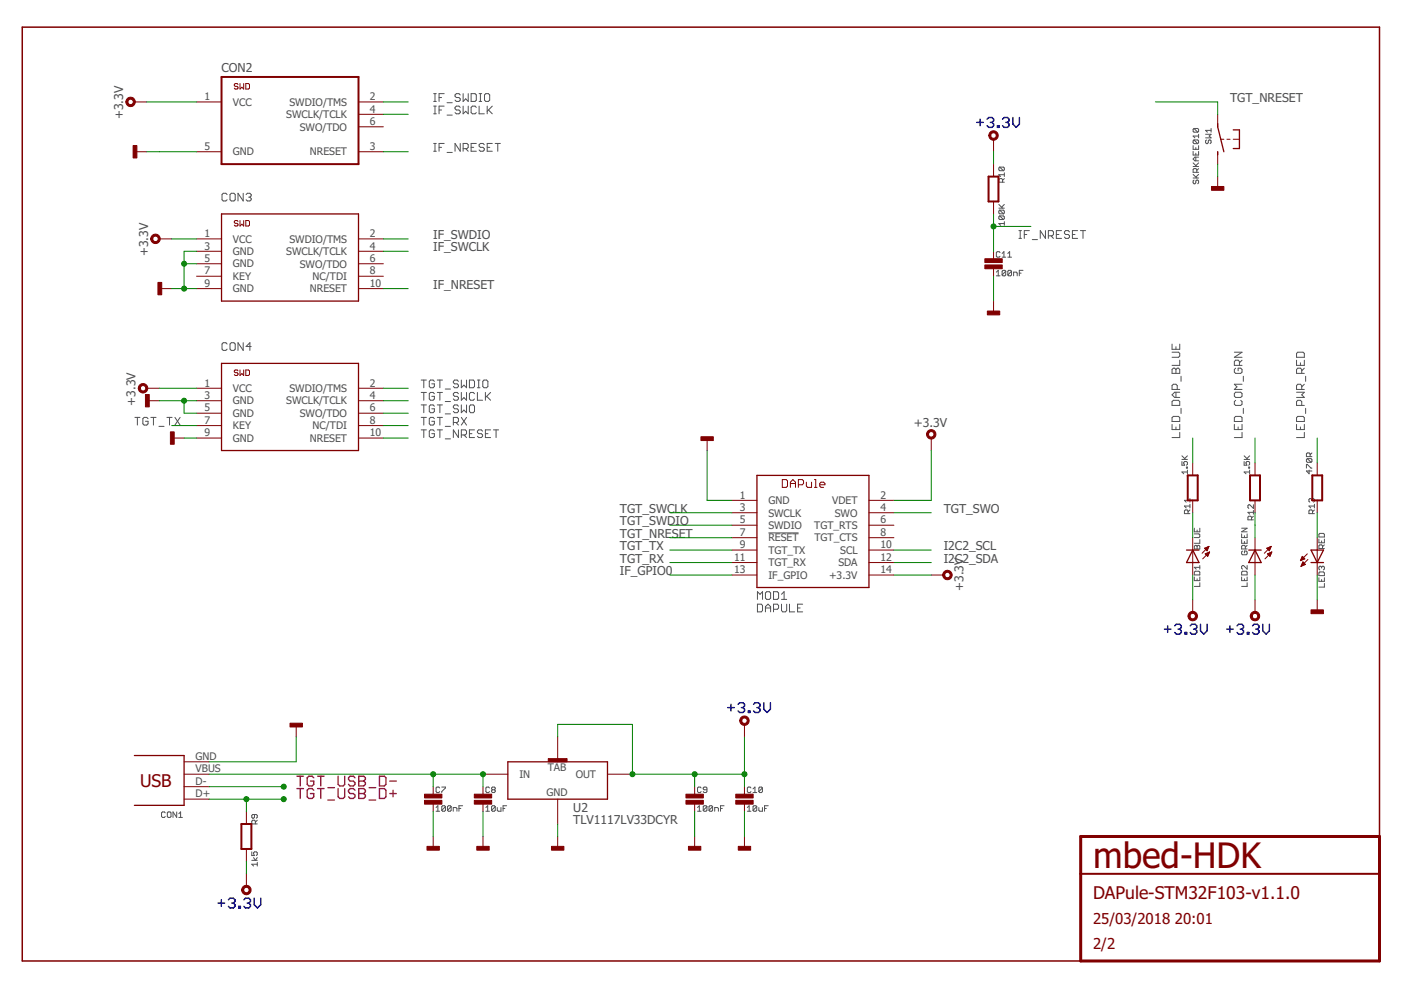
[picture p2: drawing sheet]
<svg xmlns="http://www.w3.org/2000/svg" width="297mm" height="210mm" viewBox="0 0 297 210" stroke-linecap="round" stroke-linejoin="round" font-family="sans-serif">
<g fill="none" stroke="#505050" stroke-width=".21">
<path d="M91.9 19.9h.6M92.2 19.9v1.6M94.2 19.9h-1.1v1.6M98.2 19.9v1.6l.5-.5 .6 .5v-1.6M99.9 19.9h.8l.3 .2v1.1l-.3 .3h-.8zM101.6 19.9h.5M101.9 19.9v1.6M103 19.9h.5l.3 .2v1.1l-.3 .3h-.5l-.3-.3v-1.1zM91.9 32.1h.6M91.9 30.4h.6M91.9 21.5h.6M91.9 24.1h.6"/>
<path d="M91.9 22.5h.6M92.2 22.5v1.6M92.2 30.4v1.7M93.1 31.2h.5M93.1 20.7h.5M93.1 23.3h.5M94.2 30.4h-1.1v1.7M94.2 22.5h-1.1v1.6M94.8 32.3h1.1M94.8 21.8h1.1M94.8 24.4h1.1M97.6 20.1l-.3-.2h-.5l-.3 .2v.3l.3 .3h.5l.3 .3v.2l-.3 .3h-.5l-.3-.3"/>
<path d="M97.6 22.8l-.3-.3h-.5l-.3 .3v.3l.3 .2h.5l.3 .3v.3l-.3 .2h-.5l-.3-.2M97.6 30.4v1.7l-1.1-1.7v1.7M98.2 31.5h.8l.3-.3v-.5l-.3-.3h-.8v1.7M98.2 22.5v1.6l.5-.5 .6 .5v-1.6M98.7 31.5l.6 .6M99.9 31.2h.5M101 30.4h-1.1v1.7h1.1M101 22.8l-.3-.3h-.5l-.3 .3v1.1l.3 .2h.5l.3-.2M101.6 22.5v1.6h1.1M101.6 21.5h.5M102.7 30.7l-.3-.3h-.5l-.3 .3v.3l.3 .2h.5l.3 .3v.3l-.3 .3h-.5l-.3-.3M103.3 31.2h.5"/>
<path d="M103.3 22.5v1.6M103.6 23.3l.8 .8M104.4 30.4h-1.1v1.7h1.1M104.4 22.5l-1.1 1.1M105 30.4h1.1M105.5 30.4v1.7M212 35.4h.7l.2 .2v.4l-.2 .2M212 35.4l-.2 .2v.4l.2 .2h.7M212 35.4l.7 .8M212.6 38.6v-.5l-.2-.2h-.4l-.2 .2v.5h1.1M212.9 36.6v.8M212.9 37.9l-.3 .3"/>
<path d="M212.9 37h-1.1l.4 .4M253 30.9v.8h1.1v-.8M253 32.1v.8h1.1v-.8M253 37.7h1.1M253 37l.7 .7M253 35.3h1.1M253 34.5l.7 .8M253.2 38.2l-.2 .2v.4l.2 .2 .3-.2v-.4l.2-.2 .4 .2v.4l-.2 .2M253.2 27.2l-.2 .2v.4l.2 .2h.7M253.2 29.7l-.2 .2v.3l.2 .3h.7M253.2 27.2h.7l.2 .2v.4l-.2 .2M253.2 29.7h.7l.2 .2v.3l-.2 .3"/>
<path d="M253.2 29.7l.7 .8M253.2 27.2l.7 .8M253.5 31.3v.4M253.5 32.5v.4M253.5 33.3v.8M253.7 36.5v-.6l-.2-.1h-.3l-.2 .1v.6h1.1M254.1 28.5v.7M254.1 37l-.6 .5M254.1 35.8l-.4 .3M254.1 34.5l-.6 .6M254.1 33.3h-.8l-.3 .4 .3 .4h.8M254.1 28.9h-1.1l.3 .3"/>
<path d="M255.6 28.5h1.2l-.4 .4 .4 .3h-1.2M255.8 29.7l-.2 .2v.3l.2 .3 .4-.3v-.3l.2-.2 .4 .2v.3l-.2 .3M256.8 27.2v.8M256.8 27.6h-1.2l.4 .4M48.2 41.3l-.3-.3h-.6l-.2 .3v1.1l.2 .2h.6l.3-.2M49 41h.6l.3 .3v1.1l-.3 .2h-.6l-.2-.2v-1.1zM51.6 41v1.6l-1.1-1.6v1.6M52.2 41.3l.3-.3h.5l.3 .3v.2l-.3 .3M52.7 41.8h.3M53 41.8l.3 .3v.3l-.3 .2h-.5l-.3-.2M211.2 57.7l.4-.4v1.2M211.2 58.5h.8"/>
<path d="M211.8 44.1h1.1M211.8 43.3l.8 .8M212 44.6h.7l.2 .2v.3l-.2 .2M212 45.8h.7l.2 .2v.4l-.2 .1M212 45.8l-.2 .2v.4l.2 .1h.7M212 44.6l-.2 .2v.3l.2 .2h.7M212 45.8l.7 .7M212 44.6l.7 .7M212 53.6l-.2-.2h-.4l-.2 .2v.7l.2 .2h.4l.2-.2M212.5 53.7l.4-.3v1.1M212.5 54.5h.7M212.9 47.4h-1.1l.4 .4"/>
<path d="M212.9 47v.8M212.9 43.3l-.5 .6M213.2 57.5v.8l-.2 .2h-.3l-.2-.2M213.2 57.5l-.2-.2h-.3l-.2 .2v.8M213.2 57.5l-.7 .8M213.7 53.7l.4-.3v1.1M213.7 54.5h.8M214.5 57.5v.8l-.2 .2h-.4l-.2-.2M214.5 57.5l-.2-.2h-.4l-.2 .2v.8M214.5 57.5l-.8 .8M214.9 58.5v-.8h.6l.2 .2v.6M216 50.5h.6"/>
<path d="M216 48.9h.6M216.1 57.9h.4M216.3 48.9v1.6M216.9 57.3h-.8v1.2M217.2 49.7h.5M218.2 48.9h-1v1.6M218.9 50.8h1.1M221.7 48.9v1.6l-1.1-1.6v1.6M222.3 50h.8l.3-.3v-.5l-.3-.3h-.8v1.6M222.8 50l.6 .5M224 49.7h.5M225.1 48.9h-1.1v1.6h1.1"/>
<path d="M226.8 49.2l-.3-.3h-.6l-.2 .3v.2l.2 .3h.6l.3 .3v.3l-.3 .2h-.6l-.2-.2M227.4 49.7h.5M228.5 48.9h-1.1v1.6h1.1M229.1 48.9h1.1M229.6 48.9v1.6M48.2 72.9l-.3-.2h-.6l-.2 .2v1.1l.2 .3h.6l.3-.3M49 72.7h.6l.3 .2v1.1l-.3 .3h-.6l-.2-.3v-1.1zM51.6 72.7v1.6l-1.1-1.6v1.6M53.3 73.5h-1.1l.8-.8v1.6M248.5 78.3l.3-.2h.2l.3 .2 .3-.2h.3l.2 .2v.9h-1.6zM248.5 74.7h1.4l.2 .2v.6l-.2 .3h-1.4M248.5 73v1.1h1.6v-1.1"/>
<path d="M249.3 73.5v.6M249.3 78.3v.9M250.1 76.4v1.1h-1.6M250.4 79.8v1.1M261.7 74.7h1.6l-1.6 1.1h1.6M262 78.1l-.3 .2v.6l.3 .3h1.1l.2-.3v-.6l-.2-.2h-.6v.5M262.8 77.5v-.9l-.3-.2h-.5l-.3 .2v.9h1.6M263.3 76.4l-.5 .5M263.6 79.8v1.1M274.9 76.4v1.1h1.6v-1.1M274.9 74.9l.3-.2h1.1l.2 .2v.9h-1.6zM275.7 76.9v.6"/>
<path d="M276 79.2v-.9l-.3-.2h-.5l-.3 .2v.9h1.6M276.5 78.1l-.5 .5M276.8 79.8v1.1M28.6 88.5h1.1M29.1 88.5v1.6M31.4 88.8l-.3-.3h-.5l-.3 .3v1.1l.3 .2h.5l.3-.2v-.6h-.6M32 88.5h1.1M32.5 88.5v1.6M33.7 90.4h1.1M35.4 88.5h1.1M35.9 88.5v1.6M37.1 88.5l1.1 1.6"/>
<path d="M38.2 88.5l-1.1 1.6M89.3 83.2h1.1M89.3 80.6h1.1M89.3 91.1h1.1M89.3 88.5h1.1M89.3 85.9h1.1M89.9 80.6v1.6M89.9 83.2v1.7M89.9 85.9v1.6M89.9 88.5v1.6M89.9 91.1v1.7M92.1 80.9l-.3-.3h-.5l-.3 .3v1l.3 .3h.5l.3-.3v-.5h-.6"/>
<path d="M92.1 83.5l-.3-.3h-.5l-.3 .3v1.1l.3 .3h.5l.3-.3v-.6h-.6M92.1 86.1l-.3-.2h-.5l-.3 .2v1.1l.3 .3h.5l.3-.3v-.5h-.6M92.1 88.8l-.3-.3h-.5l-.3 .3v1.1l.3 .2h.5l.3-.2v-.6h-.6M92.1 91.4l-.3-.3h-.5l-.3 .3v1.1l.3 .3h.5l.3-.3v-.6h-.6M92.7 83.2h1.1M92.7 80.6h1.1M92.7 91.1h1.1M92.7 88.5h1.1M92.7 85.9h1.1M93.3 80.6v1.6M93.3 83.2v1.7M93.3 85.9v1.6"/>
<path d="M93.3 88.5v1.6M93.3 91.1v1.7M94.4 85.1h1.1M94.4 82.5h1.1M94.4 93h1.1M94.4 90.4h1.1M94.4 87.8h1.1M96.1 89.6h.8l.3-.3v-.5l-.3-.3h-.8v1.6M96.7 89.6l.5 .5M97.2 80.9l-.3-.3h-.5l-.3 .3v.2l.3 .3h.5l.3 .3v.2l-.3 .3h-.5l-.3-.3M97.2 83.5l-.3-.3h-.5l-.3 .3v.3l.3 .2h.5l.3 .3v.3l-.3 .3h-.5l-.3-.3M97.2 86.1l-.3-.2h-.5l-.3 .2v.3l.3 .3h.5l.3 .3v.2l-.3 .3h-.5l-.3-.3"/>
<path d="M97.2 91.1v1.7l-1.1-1.7v1.7M97.8 80.6v1.6l.6-.5 .5 .5v-1.6M97.8 83.2v1.7l.6-.6 .5 .6v-1.7M97.8 85.9v1.6l.6-.5 .5 .5v-1.6M97.8 92.2h.8l.3-.3v-.5l-.3-.3h-.8v1.7M97.8 88.5l1.1 1.6M98.4 92.2l.5 .6M98.9 88.5l-1.1 1.6M99.5 80.6h.8l.3 .3v1l-.3 .3h-.8zM99.5 91.9h.6M99.8 85.9h.5l.3 .2v1.1l-.3 .3h-.5l-.3-.3v-1.1zM100.6 83.5l-.3-.3h-.5l-.3 .3v1.1l.3 .3h.5l.3-.3"/>
<path d="M100.6 91.1h-1.1v1.7h1.1M101.2 83.2v1.7h1.1M101.2 80.6h.6M101.2 82.2h.6M101.5 80.6v1.6M102.3 91.4l-.3-.3h-.5l-.3 .3v.3l.3 .2h.5l.3 .3v.3l-.3 .3h-.5l-.3-.3M102.6 80.6h.6l.2 .3v1l-.2 .3h-.6l-.2-.3v-1zM102.9 83.2v1.7M102.9 91.9h.6M103.2 84l.8 .9M104 91.1h-1.1v1.7h1.1M104 83.2l-1.1 1.1"/>
<path d="M104.6 91.1h1.1M105.2 91.1v1.7M248.5 90v1.1h1.6v-1.1M248.5 88.6l.3-.3h1.1l.2 .3v.8h-1.6zM248.8 84.9h1.1l.2 .3v.8h-1.6v-.8zM249.3 83.2v1.1M249.3 90.5v.6M249.6 82.6v-.9l-.3-.2h-.5l-.3 .2v.9h1.6M250.1 83.2h-1.1l-.5 .5 .5 .6h1.1M250.1 91.7v1.1h-1.6M250.4 86.6v1.1M250.6 97.9v.7h.6l-.2-.4 .2-.3h.3l.3 .1v.4l-.3 .2"/>
<path d="M250.6 97.4h1.2M250.6 96.6l.8 .8M251.5 99h.3v.3h-.3zM251.8 99.7v.8M251.8 96.6l-.6 .6M261.7 83.4l.3-.2h1.1l.2 .2v.6l-.2 .3h-1.1l-.3-.3zM261.7 88.6l.3-.3h1.1l.2 .3v.8h-1.6zM261.7 90v1.1h1.6v-1.1M262 84.9l-.3 .3v.5l.3 .3h1.1l.2-.3v-.5l-.2-.3M262.5 90.5v.6M263.3 91.7v1.1h-1.6M263.3 81.5h-1.6l.6 .5-.6 .6h1.6"/>
<path d="M263.6 86.6v1.1M263.8 97.9v.7h.6l-.2-.4 .2-.3h.4l.1 .1v.4l-.1 .2M263.8 97.4h1.1M263.8 96.6l.8 .8M264.8 99h.1v.3h-.1zM264.9 99.7v.8M264.9 96.6l-.5 .6M274.9 90v1.1h1.6v-1.1M274.9 83.2h1.6l-.5 .5 .5 .6h-1.6M275.2 88.3h1.1l.2 .3v.8h-1.6v-.8zM275.7 90.5v.6M276 86v-.8l-.3-.3h-.5l-.3 .3v.8h1.6"/>
<path d="M276 82.6v-.9l-.3-.2h-.5l-.3 .2v.9h1.6M276.5 91.7v1.1h-1.6M276.5 81.5l-.5 .5M276.8 86.6v1.1M277 99.3v-.8h.2l.8 .8h.2M277.2 97.2l-.2 .3v.3l.2 .2h.8M277.2 97.2h.8l.2 .3v.3l-.2 .2M277.2 97.2l.8 .8M277.6 99.7v.8l-.6-.6h1.2M277.8 96.8v-.6l-.2-.2h-.4l-.2 .2v.6h1.2M278.2 96l-.4 .4M162.9 113h6.4"/>
<path d="M251.8 100.1h-1.2l.4 .4M251.9 108.9v-.6l-.2-.2h-.4l-.2 .2v.6h1.2M252.3 107.3h-1.2l.4 .4M252.3 108.1l-.4 .4M252.3 105.7v.8M252.3 106.9v.8M252.3 106.1h-1.2l.4 .4M253.2 115.8l.2-.2 .4 .2 .4-.2 .2 .2v.6h-1.2zM253.2 112v.8h1.2v-.8M253.2 113.2h1l.2 .2v.4l-.2 .2h-1M253.8 112.4v.4M253.8 115.8v.6"/>
<path d="M254.4 114.4v.8h-1.2M254.4 119.9v.8M263.2 114.4v.8h1.2v-.8M263.2 113.2v.8h1.2v-.8M263.2 112h1.2l-1.2 .8h1.2M263.4 116.8l-.2 .2v.4l.2 .2h.8l.2-.2v-.4l-.2-.2h-.4v.4M263.8 113.6v.4M263.8 114.8v.4M264 116.4v-.6l-.2-.2h-.4l-.2 .2v.6h1.2M264.4 119.9v.8l-.7-.8-.5 .2v.4l.2 .2M264.4 115.6l-.4 .4M264.9 100.1h-1.1l.4 .4"/>
<path d="M265.3 110.2v-.6l-.1-.1h-.4l-.2 .1v.6h1.1M265.7 107v.8l-.7-.8-.4 .2v.4l.2 .2M265.7 109.5l-.4 .3M265.7 108.6h-1.1l.4 .4M265.7 108.2v.8M278.1 105.9l-.2-.2-.4 .2v.4l.2 .2M278.1 105.9l.2-.2 .4 .2v.4l-.2 .2M278.1 105.9v.2M278.3 108.9v-.6l-.2-.2h-.4l-.2 .2v.6h1.2M278.7 108.1l-.4 .4M278.7 107.3h-1.2l.4 .4M278.7 106.9v.8"/>
<path d="M279.6 114.3v.8h1.2v-.8M279.8 113.1h.8l.2 .2v.6h-1.2v-.6zM280.2 114.7v.4M280.4 116.3v-.6l-.2-.2h-.4l-.2 .2v.6h1.2M280.8 115.5l-.4 .4M160.6 127.1v-1.6l.5 .5 .6-.5v1.6M160.6 128.1h.8l.3 .3v1.1l-.3 .2h-.8zM162.3 129.7v-1.1l.5-.5 .6 .5v1.1M162.3 128.9h1.1M162.6 125.5h.5l.3 .2v1.1l-.3 .3h-.5l-.3-.3v-1.1zM164 129.2h.8l.3-.3v-.5l-.3-.3h-.8v1.6M164 125.5h.8l.3 .2v1.1l-.3 .3h-.8z"/>
<path d="M165.7 128.1v1.4l.3 .2h.5l.3-.2v-1.4M165.7 127.1h1.1M165.7 126l.5-.5v1.6M167.4 128.1v1.6h1.1M169.1 128.9h.6M170.2 128.1h-1.1v1.6h1.1M253.2 121.3l.2-.2h.8l.2 .2v.6h-1.2zM253.2 122.3v.8h1.2v-.8M253.8 122.7v.4M254.4 123.5v.8h-1.2M254.4 120.3h-1.2l.4 .4M263.2 122.3v.8h1.2v-.8"/>
<path d="M263.4 121.1h.8l.2 .2v.6h-1.2v-.6zM263.8 122.7v.4M264.4 123.5v.8h-1.2M279.6 122.5v.8h1.2v-.8M279.8 121.3h.8l.2 .2v.5h-1.2v-.5zM280.2 120.2l-.2-.1-.4 .1v.4l.2 .2M280.2 120.2l.2-.1 .4 .1v.4l-.2 .2M280.2 120.2v.2M280.2 122.9v.4M280.8 123.7v.8h-1.2M35 172.3l-.2-.2h-.3l-.3 .2v.8l.3 .2h.3l.2-.2M35.7 172.1h.3l.3 .2v.8l-.3 .2h-.3l-.2-.2v-.8z"/>
<path d="M37.5 172.1v1.2l-.8-1.2v1.2M37.9 173.3h.8M37.9 172.5l.4-.4v1.2M54 172.7v.6l-.2 .2-.4-.2v-.4l.2-.2h.7l.2 .2v.4l-.2 .2M54.1 174.7v-.6l-.1-.2h-.4l-.2 .2v.6h1.1M54.5 173.9l-.4 .4M92.5 171.2l.3-.4v1.2M92.5 172h.7M93.2 167.1l-.2-.2h-.4l-.1 .2v.7l.1 .2h.4l.2-.2M93.7 166.9h.7v.2l-.7 .7v.2M94.4 171v.8l-.1 .2h-.4l-.2-.2M94.4 171l-.1-.2h-.4l-.2 .2v.8"/>
<path d="M94.4 171l-.7 .8M95.7 171v.8l-.2 .2h-.4l-.2-.2M95.7 171l-.2-.2h-.4l-.2 .2v.8M95.7 171l-.8 .8M96.1 172v-.8h.6l.2 .2v.6M97.3 171.4h.4M98.1 170.8h-.8v1.2M103 172h.8M103 171.2l.4-.4v1.2M103.8 167.1l-.2-.2h-.4l-.2 .2v.7l.2 .2h.4l.2-.2M104.4 167.4l-.2-.1 .2-.4h.4l.2 .2-.2 .3M104.4 167.4l-.2 .2 .2 .4h.4l.2-.2-.2-.4"/>
<path d="M104.4 167.4h.4M105 171v.8l-.2 .2h-.4l-.2-.2M105 171l-.2-.2h-.4l-.2 .2v.8M105 171l-.8 .8M105.4 171.2v.6l.2 .2h.6v-.8M106.7 171.4h.3M107.4 170.8h-.7v1.2M147.9 172h.8M147.9 171.2l.4-.4v1.2M148.7 167.1l-.2-.2h-.4l-.2 .2v.7l.2 .2h.4l.2-.2M149.9 171v.8l-.2 .2h-.4l-.2-.2M149.9 171l-.2-.2h-.4l-.2 .2v.8"/>
<path d="M149.9 167.4h-.6l-.2-.1 .2-.4h.4l.2 .2v.7l-.2 .2h-.4l-.2-.2M149.9 171l-.8 .8M151.1 171v.8l-.2 .2h-.4l-.2-.2M151.1 171l-.2-.2h-.4l-.2 .2v.8M151.1 171l-.8 .8M151.5 172v-.8h.6l.2 .2v.6M152.8 171.4h.3M153.5 170.8h-.7v1.2M158.5 172h.7M158.5 171.2l.3-.4v1.2M159.2 167.1l-.2-.2h-.4l-.1 .2v.7l.1 .2h.4l.2-.2M159.7 168h.7"/>
<path d="M159.7 167.3l.4-.4v1.1M160.4 171v.8l-.1 .2h-.4l-.2-.2M160.4 171l-.1-.2h-.4l-.2 .2v.8M160.4 171l-.7 .8M160.9 171.2v.6l.2 .2h.5v-.8M161.6 167.1v.7l-.1 .2h-.4l-.2-.2M161.6 167.1l-.1-.2h-.4l-.2 .2v.7M161.6 167.1l-.7 .7M162.1 171.4h.4M162.9 170.8h-.8v1.2M53.4 180.6v.8h.6l-.2-.4 .2-.4h.3l.2 .2v.4l-.2 .2M53.4 182.4h1.1"/>
<path d="M53.8 181.8l.3 .6 .4-.6M54.5 183.2h-1.1l.4 .4M54.5 182.8v.8"/>
</g>
<path d="M292.5 177.4v-171.6h-287.8v198h224.4" fill="none" stroke="#800000" stroke-width=".32"/>
<path d="M229.1 177.4h63.4v26.4h-63.4z" fill="none" stroke="#800000" stroke-width=".63"/>
<path d="M47 16.3h29v18.5h-29zM209.6 37.4h2.1v5.3h-2.1zM251.8 100.8h2.1v5.3h-2.1zM265 100.8h2.1v5.3h-2.1zM278.2 100.8h2.1v5.3h-2.1zM51.2 174.7h2.1v5.3h-2.1zM229.1 185.3h63.4" fill="none" stroke="#800000" stroke-width=".42"/>
<g fill="none" stroke="#800000" stroke-width=".21">
<path d="M50.5 17.9l-.2-.2h-.4l-.2 .2 .2 .4h.4l.2 .2-.2 .4h-.4l-.2-.2M50.9 17.7v1.2l.4-.4 .4 .4v-1.2M52.1 17.7h.6l.2 .2v.8l-.2 .2h-.6zM28.5 32.2h2.6M28.5 21.6h2.6M41.7 32.2h5.3M41.7 21.6h5.3M76 32.2h5.3M76 21.6h5.3M76 24.2h5.3M76 26.9h5.3M210.7 29.5v2.7"/>
<path d="M210.7 34.8v2.6M258.2 24.2v2.7M258.2 32.2v2.6M258.2 37.4v2.7M258.8 29.5h.7M260.1 29.5h.7M261.5 29.5h1.3M33.8 50.7h2.6M41.7 50.7h5.3M41.7 53.3h5.3M41.7 55.9h5.3M41.7 58.6h5.3"/>
<path d="M50.5 46.9l-.2-.1h-.4l-.2 .1 .2 .4h.4l.2 .2-.2 .4h-.4l-.2-.2M50.9 46.8v1.1l.4-.4 .4 .4v-1.1M52.1 46.8h.6l.2 .1v.8l-.2 .2h-.6zM76 50.7h5.3M76 53.3h5.3M76 55.9h5.3M76 58.6h5.3M210.7 42.7v2.7M210.7 53.3v1.6M210.7 57v1.6M33.8 61.2h2.6M41.7 61.2h5.3"/>
<path d="M50.5 78.6l-.2-.2h-.4l-.2 .2 .2 .4h.4l.2 .2-.2 .4h-.4l-.2-.2M50.9 78.4v1.2l.4-.4 .4 .4v-1.2M52.1 78.4h.6l.2 .2v.8l-.2 .2h-.6zM76 61.2h5.3M210.7 63.8v2.7M31.1 82.3h2.7M31.1 85h2.7M36.4 92.9h2.6M41.7 82.3h5.3M41.7 85h5.3M41.7 87.6h5.3M41.7 90.2h5.3"/>
<path d="M41.7 92.9h5.3M76 82.3h5.3M76 85h5.3M76 87.6h5.3M76 90.2h5.3M76 92.9h5.3M149.9 92.9v2.6M197.4 92.9v2.6M252.9 98.1v2.7M266.1 98.1v2.7M279.3 98.1v2.7M155.2 106.1h5.3"/>
<path d="M155.2 108.7h5.3M155.2 111.4h5.3M155.2 114h5.3M155.2 116.6h5.3M155.2 119.3h5.3M165.9 101.7h.8l.3 .3v1.1l-.3 .2h-.8zM167.6 103.3v-1.1l.5-.5 .6 .5v1.1M167.6 102.5h1.1M169.3 102.8h.8l.3-.3v-.5l-.3-.3h-.8v1.6M171 102.2v.9l.2 .2h.9v-1.1M172.7 103.3h.5M172.7 101.7h.3v1.6"/>
<path d="M173.8 102.8h1.1v-.3l-.3-.3h-.5l-.3 .3v.6l.3 .2h.5M184.2 106.1h5.3M184.2 108.7h5.3M184.2 111.4h5.3M184.2 114h5.3M184.2 116.6h5.3M184.2 119.3h5.3M252.9 106.1v2.6M252.9 114v7.9M255.4 116.2l.5 .6M255.4 116.2h.7M255.5 117.4l1-.4-.4 1z"/>
<path d="M255.5 116.4h.6M255.6 117.5h.6M255.6 117.4h.7M255.7 116.5h.3M255.7 116.1h.5M255.7 117.6h.5M255.8 116.6h.2M255.9 117.8h.2M255.9 116.8h.1M255.9 117.3h.4M256 117.9h.1M256 116h.2"/>
<path d="M256.2 117.1h.2M256.3 115.9h.1M256.3 115.8l-1.4 1.5M256.3 115.8l-.4 1M256.3 115.8l-.9 .4M256.5 117l-1.5 1.5M266.1 106.1v2.6M266.1 114v7.9M268.6 116.2h.7M268.6 116.2l.5 .6M268.7 116.4h.6M268.7 117.4l.9-.4-.3 1z"/>
<path d="M268.8 117.5h.7M268.8 117.4h.7M268.8 116.5h.4M268.9 116.1h.5M268.9 117.6h.5M269 116.6h.2M269 117.8h.3M269.1 116.8h.1M269.1 117.3h.5M269.2 117.9h.1M269.2 116h.3M269.4 117.1h.2"/>
<path d="M269.5 115.9h.1M269.5 115.8l-1.4 1.5M269.5 115.8l-.4 1M269.5 115.8l-.9 .4M269.6 117l-1.4 1.5M275.8 118.8h.2M275.8 118.6h.5M275.9 118.5h.7M275.9 119.9h.3M275.9 118.4h.6M276 118.3h.4M276 119.8h.5"/>
<path d="M276 118.1h.3M276 119.7h.8M276.1 119.5h.5M276.1 118h.1M276.1 118l.5 .5-.9 .4zM276.1 119.4h.4M276.2 119.3h.2M276.2 119.1l-.4 1M276.2 119.1l.6 .6-1 .4M276.2 119.1h.1M277.2 117.4l-1.5 1.5M277.3 118.6l-1.5 1.5"/>
<path d="M279.3 106.1v2.6M279.3 114v7.9M155.2 121.9h5.3M184.2 121.9h5.3M197.4 121.9h2.7M252.9 127.2v2.6M266.1 127.2v2.6M275.9 120h.1M279.3 127.2v2.6M62.8 153.6v2.6M118.2 156.2v5.3M157.8 153.6v2.6"/>
<path d="M39 169.4h5.3M39 166.8h5.3M39 161.5h5.3M39 164.1h5.3M52.2 172.1v2.6M91.8 166.8v1.6M91.8 170.5v1.6M91.8 177.4v2.6M102.4 164.1h5.3M102.4 166.8v1.6M102.4 170.5v1.6M102.4 177.4v2.6"/>
<path d="M118.2 169.4v5.3M118.2 177.4v2.6M128.8 164.1h5.3M147.3 166.8v1.6M147.3 170.5v1.6M147.3 177.4v2.6M157.8 166.8v1.6M157.8 170.5v1.6M157.8 177.4v2.6M52.2 180v2.6M52.2 185.3v2.6"/>
</g>
<g fill="none" stroke="#800000" stroke-width=".28">
<path d="M258.2 26.2v.7l1.3 5.3M258.2 32.2v.6M261.5 27.5h1.3v4h-1.3M47 45.4h29v18.4h-29zM47 77h29v18.5h-29zM160.5 100.8h23.7v23.8h-23.7zM251.6 116.6h2.6M252.9 116.6l1.3 2.7h-2.6zM264.8 116.6h2.6M266.1 116.6l1.3 2.7h-2.6zM278 116.6h2.6l-1.3 2.7zM278 119.3h2.6"/>
<path d="M28.5 160.2h10.5v10.6h-10.5M107.7 161.5h21.1v7.9h-21.1z"/>
</g>
<g fill="#800000" stroke="#800000" stroke-width=".21">
<path d="M148.6 92.6h2.6v.8h-2.6z"/>
<path d="M28.2 30.9h.8v2.6h-.8z"/>
<path d="M36.1 91.6h.8v2.6h-.8z"/>
<path d="M30.8 83.7h.8v2.6h-.8z"/>
<path d="M116.2 160.8h4v.7h-4z"/>
<path d="M116.9 179.5h2.6v.8h-2.6z"/>
<path d="M61.5 153.3h2.6v.8h-2.6z"/>
<path d="M90 168.4h3.7v.8h-3.7z"/>
<path d="M90 169.7h3.7v.8h-3.7z"/>
<path d="M90.5 179.5h2.7v.8h-2.7z"/>
<path d="M100.6 168.4h3.6v.8h-3.6z"/>
<path d="M100.6 169.7h3.6v.8h-3.6z"/>
<path d="M101.1 179.5h2.6v.8h-2.6z"/>
<path d="M145.4 168.4h3.7v.8h-3.7z"/>
<path d="M145.4 169.7h3.7v.8h-3.7z"/>
<path d="M146 179.5h2.6v.8h-2.6z"/>
<path d="M156 168.4h3.7v.8h-3.7z"/>
<path d="M156 169.7h3.7v.8h-3.7z"/>
<path d="M156.5 179.5h2.7v.8h-2.7z"/>
<path d="M278 129.3h2.6v.8h-2.6z"/>
<path d="M256.9 39.5h2.6v.8h-2.6z"/>
<path d="M209.3 66h2.7v.8h-2.7z"/>
<path d="M208.8 54.9h3.7v.8h-3.7z"/>
<path d="M208.8 56.2h3.7v.8h-3.7z"/>
<path d="M33.5 59.9h.8v2.6h-.8z"/>
</g>
<g fill="#800000" stroke="#800000" stroke-width=".21">
<path d="M196.8 91.3a1 1 0 0 1 1.6 .4 1 1 0 0 1-.7 1.3 1 1 0 0 1-1.3-.9h.5a.58 .58 0 0 1 .8-.5 .58 .58 0 0 1 .1 1 .58 .58 0 0 1-.9-.3v-.2h-.5z" fill-rule="evenodd"/>
<path d="M157 152.2a1 1 0 0 1 1.7 0 1 1 0 0 1-.5 1.5 1 1 0 0 1-1.4-.9h.5a.58 .58 0 0 1 .8-.5 .58 .58 0 0 1 .1 1 .58 .58 0 0 1-.9-.3v-.2h-.5z" fill-rule="evenodd"/>
<path d="M265.3 130a1.01 1.01 0 0 1 1.6 0 1.01 1.01 0 0 1-.5 1.6 1.01 1.01 0 0 1-1.3-1h.4a.58 .58 0 0 1 .8-.6 .58 .58 0 0 1 .2 1 .58 .58 0 0 1-1-.2v-.2h-.4z" fill-rule="evenodd"/>
<path d="M252.3 129.8a1 1 0 0 1 1.5 .4 1 1 0 0 1-.7 1.4 1 1 0 0 1-1.2-1h.4a.58 .58 0 0 1 .8-.5 .58 .58 0 0 1 .2 1 .58 .58 0 0 1-1-.3v-.2h-.4z" fill-rule="evenodd"/>
<path d="M209.8 28.2a1.01 1.01 0 0 1 1.7 0 1.01 1.01 0 0 1-.6 1.5 1.01 1.01 0 0 1-1.3-1h.5a.59 .59 0 0 1 .8-.5 .59 .59 0 0 1 .1 1 .59 .59 0 0 1-.9-.3v-.2h-.5z" fill-rule="evenodd"/>
<path d="M51.6 187.9a1 1 0 0 1 1.6 .4 1 1 0 0 1-.7 1.4 1 1 0 0 1-1.3-1h.5a.58 .58 0 0 1 .8-.5 .58 .58 0 0 1 .1 1 .58 .58 0 0 1-.9-.3v-.2h-.5z" fill-rule="evenodd"/>
<path d="M32.2 50.1a1.01 1.01 0 0 1 1.6 0 1.01 1.01 0 0 1-.5 1.5 1.01 1.01 0 0 1-1.3-.9h.4a.59 .59 0 0 1 .8-.6 .59 .59 0 0 1 .2 1 .59 .59 0 0 1-1-.3v-.1h-.4z" fill-rule="evenodd"/>
<path d="M27.1 20.8a1 1 0 0 1 1.5 .4 1 1 0 0 1-.7 1.4 1 1 0 0 1-1.2-1h.4a.58 .58 0 0 1 .8-.5 .58 .58 0 0 1 .2 1 .58 .58 0 0 1-1-.3v-.2h-.4z" fill-rule="evenodd"/>
<path d="M29.5 81.7a1.01 1.01 0 0 1 1.6 0 1.01 1.01 0 0 1-.5 1.6 1.01 1.01 0 0 1-1.3-1h.4a.58 .58 0 0 1 .8-.6 .58 .58 0 0 1 .2 1 .58 .58 0 0 1-.9-.2l-.1-.2h-.4z" fill-rule="evenodd"/>
<path d="M200.1 121.3a1 1 0 0 1 1.6 0 1 1 0 0 1-.5 1.6 1 1 0 0 1-1.3-1h.4a.58 .58 0 0 1 .8-.5 .58 .58 0 0 1 .2 1 .58 .58 0 0 1-1-.3v-.2h-.4z" fill-rule="evenodd"/>
</g>
<g fill="none" stroke="#000080" stroke-width=".3">
<path d="M207.1 26h1.4M207.8 25.3v1.3M209.3 25.3l.3-.4h.7l.4 .4v.3l-.4 .4M210 26h.3M210.3 26l.4 .3v.3l-.4 .4h-.7l-.3-.4M211.5 26.6h.3v.4h-.3zM212.6 25.3l.3-.4h.7l.4 .4v.3l-.4 .4M213.3 26h.3M213.6 26l.4 .3v.3l-.4 .4h-.7l-.3-.4M214.8 24.9v1.4l.6 .7 .7-.7v-1.4M246.9 133.4h1.4M247.6 132.7v1.4"/>
<path d="M249.1 132.7l.3-.3h.7l.4 .3v.4l-.4 .3M249.8 133.4h.3M250.1 133.4l.4 .4v.3l-.4 .4h-.7l-.3-.4M251.2 134.1h.4v.4h-.4zM252.3 132.7l.4-.3h.7l.3 .3v.4l-.3 .3M253 133.4h.4M253.4 133.4l.3 .4v.3l-.3 .4h-.7l-.4-.4M254.5 132.4v1.4l.7 .7 .7-.7v-1.4M260.1 133.4h1.4M260.8 132.7v1.4M262.3 132.7l.3-.3h.7l.4 .3v.4l-.4 .3M263 133.4h.3"/>
<path d="M263.3 133.4l.4 .4v.3l-.4 .4h-.7l-.3-.4M264.5 134.1h.3v.4h-.3zM265.6 132.7l.3-.3h.7l.3 .3v.4l-.3 .3M266.2 133.4h.4M266.6 133.4l.3 .4v.3l-.3 .4h-.7l-.3-.4M267.7 132.4v1.4l.7 .7 .7-.7v-1.4M154.3 150h1.4M155 149.3v1.4M156.5 149.3l.3-.3h.7l.4 .3v.4l-.4 .3M157.2 150h.3M157.5 150l.4 .4v.3l-.4 .4h-.7l-.3-.4M158.7 150.7h.3v.4h-.3z"/>
<path d="M159.8 149.3l.3-.3h.7l.3 .3v.4l-.3 .3M160.5 150h.3M160.8 150l.3 .4v.3l-.3 .4h-.7l-.3-.4M161.9 149v1.4l.7 .7 .7-.7v-1.4M46.2 191.5h1.4M46.9 190.8v1.4M48.4 190.8l.4-.4h.7l.3 .4v.3l-.3 .4M49.1 191.5h.4M49.5 191.5l.3 .3v.4l-.3 .3h-.7l-.4-.3M50.6 192.2h.4v.3h-.4zM51.7 190.8l.3-.4h.7l.4 .4v.3l-.4 .4M52.4 191.5h.3"/>
<path d="M52.7 191.5l.4 .3v.4l-.4 .3h-.7l-.3-.3M53.9 190.4v1.4l.7 .7 .7-.7v-1.4"/>
</g>
<g fill="none" stroke="#008000" stroke-width=".21">
<path d="M31.1 21.6h10.6M31.1 32.2h10.6M81.3 21.6h5.3M81.3 32.2h5.3M81.3 24.2h5.3M210.7 32.2v2.6M245 21.6h13.2v2.6M258.2 34.8v2.6M36.4 50.7h5.3M39 55.9h2.7M41.7 53.3h-2.7v7.9M81.3 53.3h5.3"/>
<path d="M81.3 50.7h5.3M210.7 45.4v7.9M210.7 58.6v5.2M210.7 48h7.9M36.4 61.2h5.3M81.3 61.2h5.3M33.8 85h7.9M33.8 82.3h7.9M36.4 90.2h5.3M39 92.9h2.7M39 85v2.6h2.7M81.3 85h5.3"/>
<path d="M81.3 82.3h5.3M81.3 92.9h5.3M81.3 90.2h5.3M81.3 87.6h5.3M149.9 95.5v10.6h5.3M197.4 95.5v10.6h-7.9M252.9 92.9v5.2M266.1 92.9v5.2M279.3 92.9v5.2M142 108.7h13.2M142 111.4h13.2M142 114h13.2"/>
<path d="M142 116.6h13.2M142 119.3h13.2M189.5 108.7h7.9M189.5 116.6h7.9M189.5 119.3h7.9M252.9 108.7v5.3M266.1 108.7v5.3M279.3 108.7v5.3M142 121.9h13.2M189.5 121.9h7.9M252.9 121.9v5.3M266.1 121.9v5.3"/>
<path d="M279.3 121.9v5.3M62.8 156.2v5.3h-18.5M118.2 156.2v-2.6h15.9v10.5h23.7M157.8 156.2v10.6M44.3 164.1h58.1v2.7M44.3 169.4h15.9M44.3 166.8h15.9M52.2 169.4v2.7M91.8 164.1v2.7M91.8 172.1v5.3M102.4 172.1v5.3M118.2 174.7v2.7"/>
<path d="M147.3 164.1v2.7M147.3 172.1v5.3M157.8 172.1v5.3M52.2 182.6v2.7"/>
</g>
<g fill="#008000" stroke="#008000" stroke-width=".21">
<circle cx="39" cy="85" r=".53"/>
<circle cx="39" cy="55.9" r=".53"/>
<circle cx="39" cy="61.2" r=".53"/>
<circle cx="134.1" cy="164.1" r=".53"/>
<circle cx="147.3" cy="164.1" r=".53"/>
<circle cx="157.8" cy="164.1" r=".53"/>
<circle cx="210.7" cy="48" r=".53"/>
<circle cx="60.2" cy="169.4" r=".53"/>
<circle cx="52.2" cy="169.4" r=".53"/>
<circle cx="60.2" cy="166.8" r=".53"/>
<circle cx="91.8" cy="164.1" r=".53"/>
<circle cx="102.4" cy="164.1" r=".53"/>
</g>
<g fill="none" stroke="#800080" stroke-width=".3">
<path d="M62.9 167.2h1.4M62.9 164.6h1.4M63.6 164.6v2M63.6 167.2v2.1M66.5 167.6l-.3-.4h-.7l-.4 .4v1.3l.4 .4h.7l.3-.4v-.6h-.7M66.5 164.9l-.3-.3h-.7l-.4 .3v1.4l.4 .3h.7l.3-.3v-.7h-.7M67.3 167.2h1.4M67.3 164.6h1.4M68 164.6v2M68 167.2v2.1M69.5 169.6h1.4M69.5 167h1.4"/>
<path d="M71.7 167.2v1.7l.4 .4h.6l.4-.4v-1.7M71.7 164.6v1.7l.4 .3h.6l.4-.3v-1.7M75.3 167.6l-.4-.4h-.7l-.3 .4v.3l.3 .4h.7l.4 .3v.3l-.4 .4h-.7l-.3-.4M75.3 164.9l-.4-.3h-.7l-.3 .3v.3l.3 .4h.7l.4 .3v.4l-.4 .3h-.7l-.3-.3M76.1 167.2h1l.4 .4v.3l-.4 .4 .4 .3v.3l-.4 .4h-1zM76.1 168.3h1M76.1 164.6h1l.4 .3v.3l-.4 .4 .4 .3v.4l-.4 .3h-1zM76.1 165.6h1M78.3 169.6h1.4M78.3 167h1.4M80.5 167.2h1l.3 .4v1.3l-.3 .4h-1zM80.5 164.6h1l.3 .3v1.4l-.3 .3h-1z"/>
<path d="M82.6 168.3h1.4M82.6 165.6h1.4M83.3 167.6v1.3"/>
</g>
<text font-size="7.5" fill="#800000" x="231.8" y="184">mbed-HDK</text>
<g font-size="3.7" fill="#800000">
<text x="29.7" y="166.8">USB</text>
<text x="231.8" y="190.6">DAPule-STM32F103-v1.1.0</text>
</g>
<g font-size="3.2" fill="#800000">
<text x="231.8" y="195.8">25/03/2018</text>
<text x="249.1" y="195.8">20:01</text>
<text x="231.8" y="201.1">2/2</text>
</g>
<g font-size="2.6" fill="#505050">
<text x="47" y="15.3">CON2</text>
<text x="260.8" y="21.6">TGT_NRESET</text>
<text x="26.1" y="25.3" transform="rotate(-90 26.1 25.3)">+3.3V</text>
<text x="91.8" y="50.6">IF_SWDIO</text>
<text x="91.8" y="53.3">IF_SWCLK</text>
<text x="31.4" y="54.3" transform="rotate(-90 31.4 54.3)">+3.3V</text>
<text x="91.8" y="61.2">IF_NRESET</text>
<text x="28.7" y="86" transform="rotate(-90 28.7 86)">+3.3V</text>
<text x="193.7" y="90.5">+3.3V</text>
<text x="131.4" y="108.7">TGT_SWCLK</text>
<text x="131.4" y="111.4">TGT_SWDIO</text>
<text x="131.4" y="114">TGT_NRESET</text>
<text x="200.1" y="108.7">TGT_SWO</text>
<text x="131.4" y="116.6">TGT_TX</text>
<text x="131.4" y="119.3">TGT_RX</text>
<text x="200.1" y="119.3">I2C2_SDA</text>
<text x="200.1" y="116.6">I2C2_SCL</text>
<text x="131.4" y="121.9">IF_GPIO0</text>
<text x="204.3" y="125.3" transform="rotate(-90 204.3 125.3)">+3.3V</text>
<text x="121.5" y="172.1">U2</text>
<text x="121.5" y="174.7">TLV1117LV33DCYR</text>
</g>
<g font-size="2.2" fill="#505050">
<text x="43.3" y="21.2">1</text>
<text x="49.4" y="22.4">VCC</text>
<text x="61.4" y="22.4">SWDIO/TMS</text>
<text x="78.4" y="23.9">4</text>
<text x="78.4" y="21.2">2</text>
<text x="60.7" y="25">SWCLK/TCLK</text>
<text x="63.6" y="27.7">SWO/TDO</text>
<text x="78.4" y="26.5">6</text>
<text x="43.3" y="31.8">5</text>
<text x="49.4" y="33">GND</text>
<text x="65.7" y="33">NRESET</text>
<text x="78.4" y="31.8">3</text>
<text x="43.3" y="50.3">1</text>
<text x="43.3" y="52.9">3</text>
<text x="49.4" y="51.4">VCC</text>
<text x="61.4" y="51.4">SWDIO/TMS</text>
<text x="78.4" y="50.3">2</text>
<text x="78.4" y="52.9">4</text>
<text x="43.3" y="55.6">5</text>
<text x="43.3" y="58.2">7</text>
<text x="49.4" y="54.1">GND</text>
<text x="49.4" y="56.7">GND</text>
<text x="49.4" y="59.4">KEY</text>
<text x="60.7" y="54.1">SWCLK/TCLK</text>
<text x="63.6" y="56.7">SWO/TDO</text>
<text x="66.3" y="59.4">NC/TDI</text>
<text x="78.4" y="55.6">6</text>
<text x="78.4" y="58.2">8</text>
<text x="43.3" y="60.8">9</text>
<text x="49.4" y="62">GND</text>
<text x="65.7" y="62">NRESET</text>
<text x="78.4" y="60.8">10</text>
<text x="43.3" y="82">1</text>
<text x="49.4" y="83.1">VCC</text>
<text x="61.4" y="83.1">SWDIO/TMS</text>
<text x="78.4" y="82">2</text>
<text x="43.3" y="84.6">3</text>
<text x="43.3" y="87.2">5</text>
<text x="43.3" y="89.9">7</text>
<text x="49.4" y="85.8">GND</text>
<text x="49.4" y="88.4">GND</text>
<text x="60.7" y="85.8">SWCLK/TCLK</text>
<text x="63.6" y="88.4">SWO/TDO</text>
<text x="78.4" y="84.6">4</text>
<text x="78.4" y="87.2">6</text>
<text x="78.4" y="89.9">8</text>
<text x="43.3" y="92.5">9</text>
<text x="49.4" y="91">KEY</text>
<text x="49.4" y="93.7">GND</text>
<text x="65.7" y="93.7">NRESET</text>
<text x="66.3" y="91">NC/TDI</text>
<text x="78.4" y="92.5">10</text>
<text x="156.8" y="105.7">1</text>
<text x="162.9" y="106.9">GND</text>
<text x="176.4" y="106.9">VDET</text>
<text x="186.7" y="105.7">2</text>
<text x="156.8" y="108.3">3</text>
<text x="156.8" y="111">5</text>
<text x="156.8" y="113.6">7</text>
<text x="162.9" y="109.5">SWCLK</text>
<text x="162.9" y="112.1">SWDIO</text>
<text x="172.6" y="112.2">TGT_RTS</text>
<text x="177" y="109.5">SWO</text>
<text x="186.7" y="113.6">8</text>
<text x="186.7" y="111">6</text>
<text x="186.7" y="108.3">4</text>
<text x="155.6" y="118.9">11</text>
<text x="156.8" y="116.3">9</text>
<text x="162.9" y="114.8">RESET</text>
<text x="162.9" y="117.4">TGT_TX</text>
<text x="172.7" y="114.8">TGT_CTS</text>
<text x="178.2" y="117.4">SCL</text>
<text x="186.7" y="118.9">12</text>
<text x="186.7" y="116.3">10</text>
<text x="155.6" y="121.5">13</text>
<text x="162.9" y="120.1">TGT_RX</text>
<text x="162.9" y="122.7">IF_GPIO</text>
<text x="175.8" y="122.7">+3.3V</text>
<text x="177.7" y="120.1">SDA</text>
<text x="186.7" y="121.5">14</text>
<text x="41.5" y="161.1">GND</text>
<text x="41.5" y="166.4">D-</text>
<text x="41.5" y="163.8">VBUS</text>
<text x="110.1" y="164.9">IN</text>
<text x="116.1" y="163.5">TAB</text>
<text x="122.1" y="164.9">OUT</text>
<text x="41.5" y="169.1">D+</text>
<text x="115.9" y="168.8">GND</text>
</g>
</svg>
